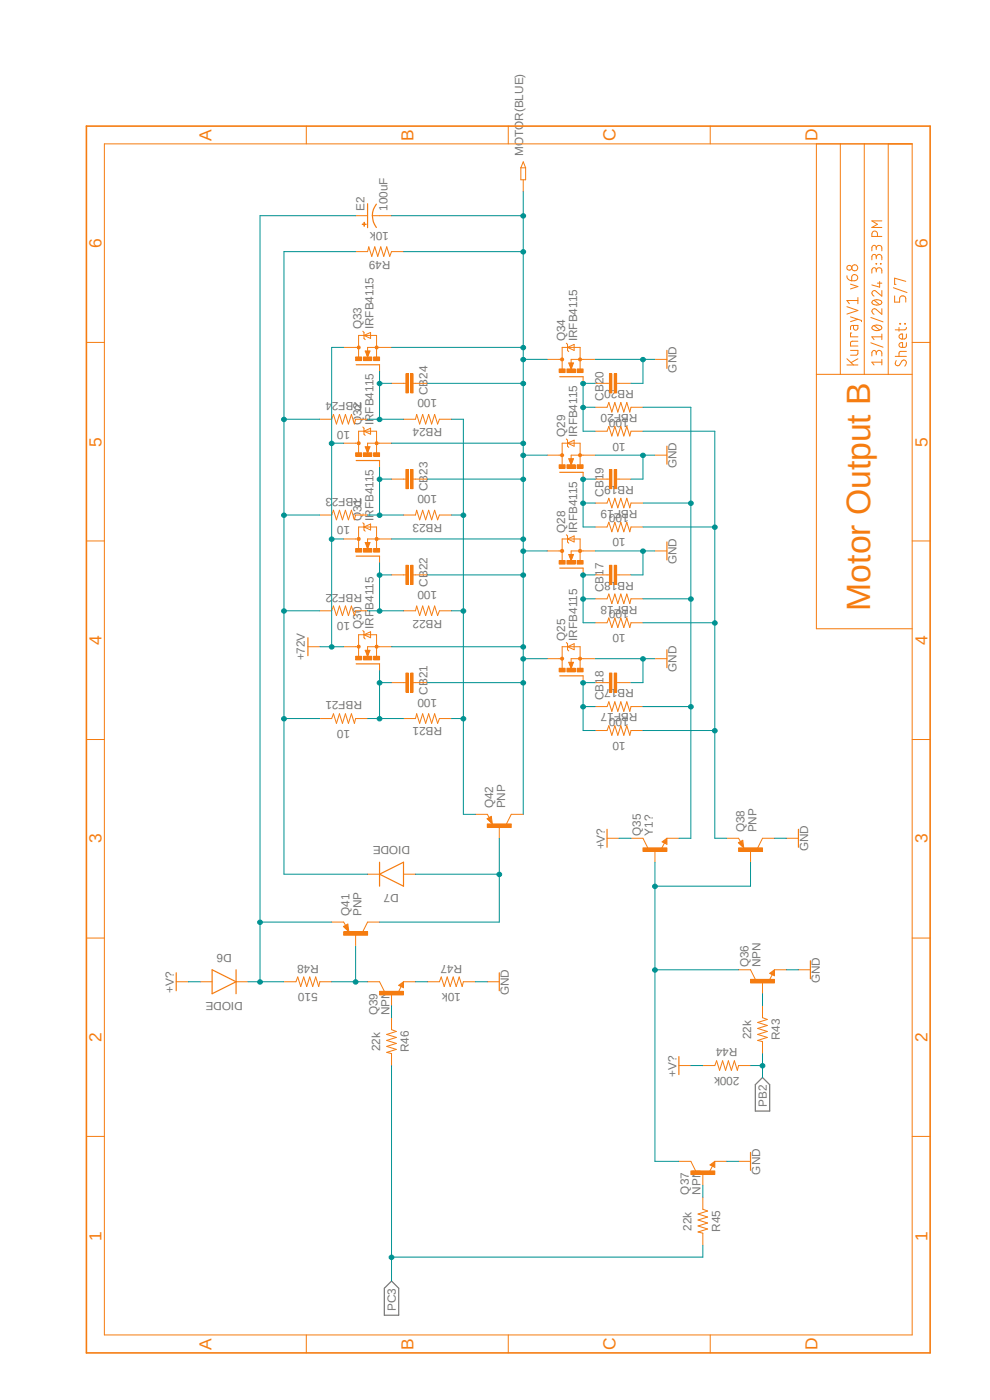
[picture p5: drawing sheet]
<svg xmlns="http://www.w3.org/2000/svg" width="210mm" height="297mm" viewBox="0 0 210 297" stroke-linecap="round" stroke-linejoin="round" font-family="sans-serif">
<path d="M18 14.7l179.9 272.9M197.9 14.7l-179.9 272.9" fill="none" stroke="#fff" stroke-width=".21"/>
<path d="M161.8 228.6l1.5 1.5v5.6h-3.1v-5.6zM81.5 273.3l1.6-1.5 1.5 1.5v5.7h-3.1z" fill="none" stroke="#757575" stroke-width=".25"/>
<path d="M118.7 143.4h5" fill="none" stroke="#f57c10" stroke-width=".25"/>
<path d="M118.6 139.7h.7M120.1 136.3l.3 .3v1.2l.2 .3M120.4 137.2l1.4-.6v1.2zM123.7 139.7h-2.5v.9M119.3 141.7v-4.5h3.8v4.6M120.6 140.5h1.1l-.5 1.3zM123.7 143.4v1.4" fill="none" stroke="#f57c10" stroke-width=".21"/>
<path d="M120.9 140.6l.3 .9 .2-.9h-.2v.3" fill="none" stroke="#f57c10" stroke-width=".34"/>
<path d="M122.8 139.5h.5l.1 .2-.1 .3-.2 .1-.3-.1z" fill-rule="evenodd" fill="#f57c10"/>
<path d="M122.8 139.5h.5l.1 .2-.1 .3-.2 .1-.3-.1z" fill="none" stroke="#f57c10" stroke-width=".21"/>
<path d="M119 139.5h.5l.1 .2-.1 .3-.2 .1-.3-.1z" fill-rule="evenodd" fill="#f57c10"/>
<path d="M119 139.5h.5l.1 .2-.1 .3-.2 .1-.3-.1z" fill="none" stroke="#f57c10" stroke-width=".21"/>
<path d="M122.4 141.8h1.3v.7h-1.3z" fill-rule="evenodd" fill="#f57c10"/>
<path d="M122.4 141.8h1.3v.7h-1.3z" fill="none" stroke="#f57c10" stroke-width=".21"/>
<path d="M118.6 141.8h1.3v.7h-1.3z" fill-rule="evenodd" fill="#f57c10"/>
<path d="M118.6 141.8h1.3v.7h-1.3z" fill="none" stroke="#f57c10" stroke-width=".21"/>
<path d="M120.3 141.8h1.7v.7h-1.7z" fill-rule="evenodd" fill="#f57c10"/>
<path d="M118.6 116.9h.7M119.3 118.9v-4.6h3.8v4.6M120.1 113.5l.3 .2v1.3l.2 .2M120.4 114.3l1.4-.6v1.3zM120.6 117.6h1.1l-.5 1.3zM123.7 116.9h-2.5v.9M116.1 139.7h2.5M123.7 139.7h2.5M123.7 120.5v1.5M138.9 139.7h2.6M120.3 141.8h1.7v.7h-1.7z" fill="none" stroke="#f57c10" stroke-width=".21"/>
<path d="M118.7 120.5h5M141.5 137.8v3.8" fill="none" stroke="#f57c10" stroke-width=".25"/>
<path d="M120.9 117.8l.3 .9 .2-.9h-.2v.2" fill="none" stroke="#f57c10" stroke-width=".34"/>
<path d="M122.8 116.6h.5l.1 .3-.1 .2h-.5z" fill-rule="evenodd" fill="#f57c10"/>
<path d="M122.8 116.6h.5l.1 .3-.1 .2h-.5z" fill="none" stroke="#f57c10" stroke-width=".21"/>
<path d="M119 116.6h.5l.1 .3-.1 .2h-.5z" fill-rule="evenodd" fill="#f57c10"/>
<path d="M119 116.6h.5l.1 .3-.1 .2h-.5z" fill="none" stroke="#f57c10" stroke-width=".21"/>
<path d="M122.4 118.9h1.3v.8h-1.3z" fill-rule="evenodd" fill="#f57c10"/>
<path d="M122.4 118.9h1.3v.8h-1.3z" fill="none" stroke="#f57c10" stroke-width=".21"/>
<path d="M118.6 118.9h1.3v.8h-1.3z" fill-rule="evenodd" fill="#f57c10"/>
<path d="M118.6 118.9h1.3v.8h-1.3z" fill="none" stroke="#f57c10" stroke-width=".21"/>
<path d="M120.3 118.9h1.7v.8h-1.7z" fill-rule="evenodd" fill="#f57c10"/>
<path d="M118.6 96.6h.7M119.3 98.6v-4.6h3.8v4.6M120.1 93.1l.3 .3v1.3l.2 .2M120.4 94l1.4-.6v1.3zM120.6 97.3h1.1l-.5 1.3zM123.7 96.6h-2.5v.9M116.1 116.9h2.5M120.3 118.9h1.7v.8h-1.7zM123.7 116.9h2.5M123.7 100.2v1.4" fill="none" stroke="#f57c10" stroke-width=".21"/>
<path d="M118.7 100.2h5" fill="none" stroke="#f57c10" stroke-width=".25"/>
<path d="M120.9 97.5l.3 .8 .2-.8h-.2v.2" fill="none" stroke="#f57c10" stroke-width=".34"/>
<path d="M122.8 96.4l.3-.2 .2 .2 .1 .2-.1 .2h-.5z" fill-rule="evenodd" fill="#f57c10"/>
<path d="M122.8 96.4l.3-.2 .2 .2 .1 .2-.1 .2h-.5z" fill="none" stroke="#f57c10" stroke-width=".21"/>
<path d="M119 96.4l.3-.2 .2 .2 .1 .2-.1 .2h-.5z" fill-rule="evenodd" fill="#f57c10"/>
<path d="M119 96.4l.3-.2 .2 .2 .1 .2-.1 .2h-.5z" fill="none" stroke="#f57c10" stroke-width=".21"/>
<path d="M122.4 98.6h1.3v.8h-1.3z" fill-rule="evenodd" fill="#f57c10"/>
<path d="M122.4 98.6h1.3v.8h-1.3z" fill="none" stroke="#f57c10" stroke-width=".21"/>
<path d="M118.6 98.6h1.3v.8h-1.3z" fill-rule="evenodd" fill="#f57c10"/>
<path d="M118.6 98.6h1.3v.8h-1.3z" fill="none" stroke="#f57c10" stroke-width=".21"/>
<path d="M120.3 98.6h1.7v.8h-1.7z" fill-rule="evenodd" fill="#f57c10"/>
<path d="M116.1 96.6h2.5M120.3 98.6h1.7v.8h-1.7zM123.7 96.6h2.5M75.4 137.2h.7M76.1 139.2v-4.5h3.8v4.5M77 133.8l.2 .2v1.3l.3 .3M77.2 134.7l1.4-.7v1.3zM77.5 138h1l-.5 1.2zM80.5 137.2h-2.5v.9M80.5 140.8v1.5" fill="none" stroke="#f57c10" stroke-width=".21"/>
<path d="M75.6 140.8h4.9" fill="none" stroke="#f57c10" stroke-width=".25"/>
<path d="M77.7 138.1l.3 .9 .2-.9h-.2v.2" fill="none" stroke="#f57c10" stroke-width=".34"/>
<path d="M79.7 136.9h.4v.5l-.2 .1-.2-.1z" fill-rule="evenodd" fill="#f57c10"/>
<path d="M79.7 136.9h.4v.5l-.2 .1-.2-.1z" fill="none" stroke="#f57c10" stroke-width=".21"/>
<path d="M75.9 136.9h.4v.5l-.2 .1-.2-.1z" fill-rule="evenodd" fill="#f57c10"/>
<path d="M75.9 136.9h.4v.5l-.2 .1-.2-.1z" fill="none" stroke="#f57c10" stroke-width=".21"/>
<path d="M79.2 139.2h1.3v.8h-1.3z" fill-rule="evenodd" fill="#f57c10"/>
<path d="M79.2 139.2h1.3v.8h-1.3z" fill="none" stroke="#f57c10" stroke-width=".21"/>
<path d="M75.4 139.2h1.3v.8h-1.3z" fill-rule="evenodd" fill="#f57c10"/>
<path d="M75.4 139.2h1.3v.8h-1.3z" fill="none" stroke="#f57c10" stroke-width=".21"/>
<path d="M77.1 139.2h1.8v.8h-1.8z" fill-rule="evenodd" fill="#f57c10"/>
<path d="M75.4 114.3h.7M76.1 116.3v-4.5h3.8v4.6M77 110.9l.2 .3v1.2l.3 .3M77.2 111.8l1.4-.6v1.2zM77.5 115.1h1l-.5 1.3zM80.5 118v1.4M80.5 114.3h-2.5v.9M72.9 137.2h2.5M77.1 139.2h1.8v.8h-1.8zM80.5 137.2h2.6" fill="none" stroke="#f57c10" stroke-width=".21"/>
<path d="M75.6 118h4.9" fill="none" stroke="#f57c10" stroke-width=".25"/>
<path d="M77.7 115.2l.3 .9 .2-.9h-.2v.3" fill="none" stroke="#f57c10" stroke-width=".34"/>
<circle cx="79.9" cy="114.3" r=".34" fill="#f57c10"/>
<circle cx="79.9" cy="114.3" r=".34" fill="none" stroke="#f57c10" stroke-width=".21"/>
<circle cx="76.1" cy="114.3" r=".34" fill="#f57c10"/>
<circle cx="76.1" cy="114.3" r=".34" fill="none" stroke="#f57c10" stroke-width=".21"/>
<path d="M79.2 116.4h1.3v.7h-1.3z" fill-rule="evenodd" fill="#f57c10"/>
<path d="M79.2 116.4h1.3v.7h-1.3z" fill="none" stroke="#f57c10" stroke-width=".21"/>
<path d="M75.4 116.4h1.3v.7h-1.3z" fill-rule="evenodd" fill="#f57c10"/>
<path d="M75.4 116.4h1.3v.7h-1.3z" fill="none" stroke="#f57c10" stroke-width=".21"/>
<path d="M77.1 116.4h1.8v.7h-1.8z" fill-rule="evenodd" fill="#f57c10"/>
<path d="M75.4 94h.7M76.1 96.1v-4.6h3.8v4.6M77 90.6l.2 .2v1.3l.3 .3M77.2 91.5l1.4-.7v1.3zM77.5 94.8h1l-.5 1.3zM80.5 97.7v1.4M80.5 94h-2.5v.9M72.9 114.3h2.5M77.1 116.4h1.8v.7h-1.8zM80.5 114.3h2.6" fill="none" stroke="#f57c10" stroke-width=".21"/>
<path d="M75.6 97.7h4.9" fill="none" stroke="#f57c10" stroke-width=".25"/>
<path d="M77.7 94.9l.3 .9 .2-.9h-.2v.3" fill="none" stroke="#f57c10" stroke-width=".34"/>
<path d="M79.7 93.8l.2-.1 .2 .1v.5h-.4z" fill-rule="evenodd" fill="#f57c10"/>
<path d="M79.7 93.8l.2-.1 .2 .1v.5h-.4z" fill="none" stroke="#f57c10" stroke-width=".21"/>
<path d="M75.9 93.8l.2-.1 .2 .1v.5h-.4z" fill-rule="evenodd" fill="#f57c10"/>
<path d="M75.9 93.8l.2-.1 .2 .1v.5h-.4z" fill="none" stroke="#f57c10" stroke-width=".21"/>
<path d="M79.2 96.1h1.3v.7h-1.3z" fill-rule="evenodd" fill="#f57c10"/>
<path d="M79.2 96.1h1.3v.7h-1.3z" fill="none" stroke="#f57c10" stroke-width=".21"/>
<path d="M75.4 96.1h1.3v.7h-1.3z" fill-rule="evenodd" fill="#f57c10"/>
<path d="M75.4 96.1h1.3v.7h-1.3z" fill="none" stroke="#f57c10" stroke-width=".21"/>
<path d="M77.1 96.1h1.8v.7h-1.8z" fill-rule="evenodd" fill="#f57c10"/>
<path d="M75.4 73.7h.7M76.1 75.7v-4.5h3.8v4.5M77 70.3l.2 .2v1.3l.3 .3M77.2 71.2l1.4-.7v1.3zM77.5 74.5h1l-.5 1.2zM80.5 77.4v1.4M80.5 73.7h-2.5v.9M72.9 94h2.5M77.1 96.1h1.8v.7h-1.8zM80.5 94h2.6M65.3 137.2h2.6" fill="none" stroke="#f57c10" stroke-width=".21"/>
<path d="M75.6 77.4h4.9M65.3 135.3v3.8" fill="none" stroke="#f57c10" stroke-width=".25"/>
<path d="M77.7 74.6l.3 .9 .2-.9h-.2v.2" fill="none" stroke="#f57c10" stroke-width=".34"/>
<path d="M79.7 73.5l.2-.1 .2 .1v.5h-.4z" fill-rule="evenodd" fill="#f57c10"/>
<path d="M79.7 73.5l.2-.1 .2 .1v.5h-.4z" fill="none" stroke="#f57c10" stroke-width=".21"/>
<path d="M75.9 73.5l.2-.1 .2 .1v.5h-.4z" fill-rule="evenodd" fill="#f57c10"/>
<path d="M75.9 73.5l.2-.1 .2 .1v.5h-.4z" fill="none" stroke="#f57c10" stroke-width=".21"/>
<path d="M79.2 75.7h1.3v.8h-1.3z" fill-rule="evenodd" fill="#f57c10"/>
<path d="M79.2 75.7h1.3v.8h-1.3z" fill="none" stroke="#f57c10" stroke-width=".21"/>
<path d="M75.4 75.7h1.3v.8h-1.3z" fill-rule="evenodd" fill="#f57c10"/>
<path d="M75.4 75.7h1.3v.8h-1.3z" fill="none" stroke="#f57c10" stroke-width=".21"/>
<path d="M77.1 75.7h1.8v.8h-1.8z" fill-rule="evenodd" fill="#f57c10"/>
<path d="M72.9 73.7h2.5M77.1 75.7h1.8v.8h-1.8zM80.5 73.7h2.6M118.6 76.2h.7M119.3 78.3v-4.6h3.8v4.6M120.1 72.8l.3 .3v1.2l.2 .3M120.4 73.7l1.4-.6v1.2zM120.6 77h1.1l-.5 1.3zM123.7 79.9v1.4M123.7 76.2h-2.5v.9" fill="none" stroke="#f57c10" stroke-width=".21"/>
<path d="M118.7 79.9h5" fill="none" stroke="#f57c10" stroke-width=".25"/>
<path d="M120.9 77.1l.3 .9 .2-.9h-.2v.3" fill="none" stroke="#f57c10" stroke-width=".34"/>
<path d="M122.8 76l.3-.1 .2 .1 .1 .2-.1 .3h-.5z" fill-rule="evenodd" fill="#f57c10"/>
<path d="M122.8 76l.3-.1 .2 .1 .1 .2-.1 .3h-.5z" fill="none" stroke="#f57c10" stroke-width=".21"/>
<path d="M119 76l.3-.1 .2 .1 .1 .2-.1 .3h-.5z" fill-rule="evenodd" fill="#f57c10"/>
<path d="M119 76l.3-.1 .2 .1 .1 .2-.1 .3h-.5z" fill="none" stroke="#f57c10" stroke-width=".21"/>
<path d="M122.4 78.3h1.3v.7h-1.3z" fill-rule="evenodd" fill="#f57c10"/>
<path d="M122.4 78.3h1.3v.7h-1.3z" fill="none" stroke="#f57c10" stroke-width=".21"/>
<path d="M118.6 78.3h1.3v.7h-1.3z" fill-rule="evenodd" fill="#f57c10"/>
<path d="M118.6 78.3h1.3v.7h-1.3z" fill="none" stroke="#f57c10" stroke-width=".21"/>
<path d="M120.3 78.3h1.7v.7h-1.7z" fill-rule="evenodd" fill="#f57c10"/>
<path d="M110.5 35.6v2.5h1v-2.5M110.5 35.6h1M110.5 35.6l.5-1.3 .5 1.3M111 38.1v2.6M116.1 76.2h2.5M120.3 78.3h1.7v.7h-1.7zM123.7 76.2h2.5M136.4 177.8l1 2.1M140.5 178.6l1-.8v1.3zM141 178.8l-.7 1.2" fill="none" stroke="#f57c10" stroke-width=".21"/>
<path d="M141 178.6l.2-.1v.4l-.5-.3 .7-.5v.8" fill="none" stroke="#f57c10" stroke-width=".25"/>
<path d="M136.4 179.9h5.1v.7h-5.1z" fill-rule="evenodd" fill="#f57c10"/>
<path d="M126.2 86.4h2.6l.4-1 .6 2 .6-2 .7 2 .6-2 .6 2 .7-2 .6 2 .3-1h2.5M126.2 106.7h2.6l.4-1 .6 2 .6-2 .7 2 .6-2 .6 2 .7-2 .6 2 .3-1h2.5M126.2 127h2.6l.4-1 .6 2.1 .6-2.1 .7 2.1 .6-2.1 .6 2.1 .7-2.1 .6 2.1 .3-1.1h2.5M126.2 149.9h2.6l.4-1 .6 2 .6-2 .7 2 .6-2 .6 2 .7-2 .6 2 .3-1h2.5M128.8 177.8h2.5M133.9 177.8h2.5M136.4 179.9h5.1v.7h-5.1zM141.5 177.8h2.5M138.9 180.4v2.5" fill="none" stroke="#f57c10" stroke-width=".21"/>
<path d="M128.8 175.9v3.8" fill="none" stroke="#f57c10" stroke-width=".25"/>
<path d="M129.3 119.9h.5v4.1h-.5z" fill-rule="evenodd" fill="#f57c10"/>
<path d="M129.3 119.9h.5v4.1h-.5z" fill="none" stroke="#f57c10" stroke-width=".21"/>
<path d="M130.3 119.9h.5v4.1h-.5z" fill-rule="evenodd" fill="#f57c10"/>
<path d="M130.3 119.9h.5v4.1h-.5zM126.2 122h3.1M130.8 122h3.1" fill="none" stroke="#f57c10" stroke-width=".21"/>
<path d="M129.3 142.8h.5v4.1h-.5z" fill-rule="evenodd" fill="#f57c10"/>
<path d="M129.3 142.8h.5v4.1h-.5z" fill="none" stroke="#f57c10" stroke-width=".21"/>
<path d="M130.3 142.8h.5v4.1h-.5z" fill-rule="evenodd" fill="#f57c10"/>
<path d="M126.2 144.8h3.1M130.3 142.8h.5v4.1h-.5zM130.8 144.8h3.1" fill="none" stroke="#f57c10" stroke-width=".21"/>
<path d="M129.3 99.6h.5v4.1h-.5z" fill-rule="evenodd" fill="#f57c10"/>
<path d="M129.3 99.6h.5v4.1h-.5z" fill="none" stroke="#f57c10" stroke-width=".21"/>
<path d="M130.3 99.6h.5v4.1h-.5z" fill-rule="evenodd" fill="#f57c10"/>
<path d="M130.3 99.6h.5v4.1h-.5zM126.2 101.6h3.1M130.8 101.6h3.1" fill="none" stroke="#f57c10" stroke-width=".21"/>
<path d="M129.3 79.3h.5v4.1h-.5z" fill-rule="evenodd" fill="#f57c10"/>
<path d="M129.3 79.3h.5v4.1h-.5z" fill="none" stroke="#f57c10" stroke-width=".21"/>
<path d="M130.3 79.3h.5v4.1h-.5z" fill-rule="evenodd" fill="#f57c10"/>
<path d="M130.3 79.3h.5v4.1h-.5zM138.9 76.2h2.6M126.2 81.3h3.1M130.8 81.3h3.1M138.9 96.6h2.6M138.9 116.9h2.6M159.2 205.7l1 2.1M163.3 206.5l1-.8v1.3zM163.8 206.8l-.6 1.2" fill="none" stroke="#f57c10" stroke-width=".21"/>
<path d="M141.5 74.3v3.8M141.5 94.7v3.8M141.5 115v3.8M163.8 206.5l.2-.1v.4l-.5-.3 .7-.5v.8" fill="none" stroke="#f57c10" stroke-width=".25"/>
<path d="M159.2 207.8h5.1v.7h-5.1z" fill-rule="evenodd" fill="#f57c10"/>
<path d="M156.7 205.7h2.5M159.2 207.8h5.1v.7h-5.1zM161.8 208.3v2.5M161.8 213.4v2.5l1 .4-2.1 .6 2.1 .7-2.1 .6 2.1 .6-2.1 .7 2.1 .6-2.1 .6 1.1 .3v2.5M164.3 205.7h2.5M169.4 205.7h2.5M144 226.1h2.6M149.1 226.1h2.5l.4-1.1 .7 2.1 .6-2.1 .6 2.1 .6-2.1 .7 2.1 .6-2.1 .6 2.1 .3-1h2.5M146.6 246.4l1 2M150.6 247.1l1-.7v1.2zM151.1 247.4l-.6 1.2" fill="none" stroke="#f57c10" stroke-width=".21"/>
<path d="M171.9 203.8v3.8M144 224.2v3.8M151.1 247.1l.3-.1v.4l-.5-.3 .6-.5v.8" fill="none" stroke="#f57c10" stroke-width=".25"/>
<path d="M146.6 248.4h5v.8h-5z" fill-rule="evenodd" fill="#f57c10"/>
<path d="M156.6 178.8l1-.5 .2 1.5zM156.7 177.8l.4 .8M161.8 177.8l-1.1 2.1M144 246.4h2.6M146.6 248.4h5v.8h-5zM149.1 248.9v2.6M151.6 246.4h2.6M156.7 246.4h2.5" fill="none" stroke="#f57c10" stroke-width=".21"/>
<path d="M157.4 178.5l-.6 .4 .8 .7-.2-1-.3 .3 .2 .3v-.3M159.2 244.5v3.8" fill="none" stroke="#f57c10" stroke-width=".25"/>
<path d="M156.7 179.9h5.1v.7h-5.1z" fill-rule="evenodd" fill="#f57c10"/>
<g fill="none" stroke="#f57c10" stroke-width=".21">
<path d="M126.2 91.5h2.6l.4-1 .6 2 .6-2 .7 2 .6-2 .6 2 .7-2 .6 2 .3-1h2.5M126.2 111.8h2.6l.4-1 .6 2 .6-2 .7 2 .6-2 .6 2 .7-2 .6 2 .3-1h2.5M126.2 132.1h2.6l.4-1 .6 2 .6-2 .7 2 .6-2 .6 2 .7-2 .6 2 .3-1h2.5M126.2 155h2.6l.4-1 .6 2 .6-2 .7 2 .6-2 .6 2 .7-2 .6 2 .3-1h2.5M154.2 177.8h2.5M156.7 179.9h5.1v.7h-5.1zM161.8 177.8h2.5M166.8 177.8h2.6M159.2 180.4v2.5M80.5 208.3l1 2M84.6 209l1-.7v1.2zM85.1 209.3l-.6 1.2"/>
<path d="M149.1 254v2.5l1 .4-2 .7 2 .6-2 .6 2 .7-2 .6 2 .6-2 .7 1 .2v2.6"/>
</g>
<path d="M169.4 175.9v3.8M85.1 209l.2-.1v.4l-.5-.3 .7-.5v.8" fill="none" stroke="#f57c10" stroke-width=".25"/>
<path d="M80.5 210.3h5.1v.8h-5.1z" fill-rule="evenodd" fill="#f57c10"/>
<g fill="none" stroke="#f57c10" stroke-width=".21">
<path d="M79 45.8h1.5M67.9 88.9h2.5l.3-1 .7 2.1 .6-2.1 .6 2.1 .7-2.1 .6 2.1 .6-2.1 .7 2.1 .2-1.1h2.6M85.6 88.9h2.5l.3-1 .6 2.1 .7-2.1 .6 2.1 .6-2.1 .7 2.1 .6-2.1 .6 2.1 .4-1.1h2.6M67.9 109.3h2.5l.3-1.1 .7 2.1 .6-2.1 .6 2.1 .7-2.1 .6 2.1 .6-2.1 .7 2.1 .2-1h2.6M85.6 109.3h2.5l.3-1.1 .6 2.1 .7-2.1 .6 2.1 .6-2.1 .7 2.1 .6-2.1 .6 2.1 .4-1h2.6M67.9 129.6h2.5l.3-1 .7 2 .6-2 .6 2 .7-2 .6 2 .6-2 .7 2 .2-1h2.6M85.6 129.6h2.5l.3-1 .6 2 .7-2 .6 2 .6-2 .7 2 .6-2 .6 2 .4-1h2.6M67.9 152.4h2.5l.3-1 .7 2.1 .6-2.1 .6 2.1 .7-2.1 .6 2.1 .6-2.1 .7 2.1 .2-1.1h2.6M85.6 152.4h2.5l.3-1 .6 2.1 .7-2.1 .6 2.1 .6-2.1 .7 2.1 .6-2.1 .6 2.1 .4-1.1h2.6M37.4 208.3h2.5M42.5 208.3h2.5M50.1 208.3h2.5"/>
<path d="M60.2 208.3h2.6l.4-1 .6 2 .6-2 .7 2 .6-2 .6 2 .7-2 .6 2 .3-1h2.5M78 208.3h2.5M80.5 210.3h5.1v.8h-5.1zM83.1 210.8v2.6M83.1 215.9v2.5l1 .4-2.1 .7 2.1 .6-2.1 .6 2.1 .7-2.1 .6 2.1 .6-2.1 .7 1.1 .2v2.6M85.6 208.3h2.5M90.7 208.3h2.5l.4-1 .6 2 .7-2 .6 2 .6-2 .7 2 .6-2 .6 2 .3-1h2.5M103.4 208.3h2.5"/>
</g>
<path d="M78 43.2v5.1M79.8 43.3a4 4 0 0 0 0 5M37.4 206.4v3.8M45 205.7l5.1 2.6-5.1 2.5zM50.1 205.7v5.1M105.9 206.4v3.8" fill="none" stroke="#f57c10" stroke-width=".25"/>
<path d="M77.2 47.2l.1 .8z" fill-rule="evenodd" fill="#f57c10"/>
<path d="M77.2 47.2l.1 .8z" fill="none" stroke="#f57c10" stroke-width=".21"/>
<path d="M76.8 47.5l.9 .1z" fill-rule="evenodd" fill="#f57c10"/>
<path d="M75.4 45.8h2.6M76.8 47.5l.9 .1zM80.5 45.8h2.6" fill="none" stroke="#f57c10" stroke-width=".21"/>
<path d="M87.1 142.8h.5v4.1h-.5z" fill-rule="evenodd" fill="#f57c10"/>
<path d="M87.1 142.8h.5v4.1h-.5z" fill="none" stroke="#f57c10" stroke-width=".21"/>
<path d="M86.1 142.8h.5v4.1h-.5z" fill-rule="evenodd" fill="#f57c10"/>
<path d="M83.1 144.8h3M86.1 142.8h.5v4.1h-.5zM87.6 144.8h3.1" fill="none" stroke="#f57c10" stroke-width=".21"/>
<path d="M87.1 119.9h.5v4.1h-.5z" fill-rule="evenodd" fill="#f57c10"/>
<path d="M87.1 119.9h.5v4.1h-.5z" fill="none" stroke="#f57c10" stroke-width=".21"/>
<path d="M86.1 119.9h.5v4.1h-.5z" fill-rule="evenodd" fill="#f57c10"/>
<path d="M86.1 119.9h.5v4.1h-.5zM83.1 122h3M87.6 122h3.1" fill="none" stroke="#f57c10" stroke-width=".21"/>
<path d="M87.1 99.6h.5v4.1h-.5z" fill-rule="evenodd" fill="#f57c10"/>
<path d="M87.1 99.6h.5v4.1h-.5z" fill="none" stroke="#f57c10" stroke-width=".21"/>
<path d="M86.1 99.6h.5v4.1h-.5z" fill-rule="evenodd" fill="#f57c10"/>
<path d="M86.1 99.6h.5v4.1h-.5zM83.1 101.6h3M87.6 101.6h3.1" fill="none" stroke="#f57c10" stroke-width=".21"/>
<path d="M87.1 79.3h.5v4.1h-.5z" fill-rule="evenodd" fill="#f57c10"/>
<path d="M87.1 79.3h.5v4.1h-.5z" fill="none" stroke="#f57c10" stroke-width=".21"/>
<path d="M86.1 79.3h.5v4.1h-.5z" fill-rule="evenodd" fill="#f57c10"/>
<path d="M86.1 79.3h.5v4.1h-.5zM83.1 81.3h3M87.6 81.3h3.1M72.9 196.6l.9-.6 .2 1.6zM72.9 195.6l.4 .7M78 185.5h2.5M78 195.6l-1 2.1M85.6 185.5h2.5" fill="none" stroke="#f57c10" stroke-width=".21"/>
<path d="M73.7 196.3l-.7 .3 .8 .8-.1-1-.4 .2 .2 .4v-.4M80.5 185.5l5.1-2.6v5.1zM80.5 182.9v5.1" fill="none" stroke="#f57c10" stroke-width=".25"/>
<path d="M72.9 197.7h5.1v.7h-5.1z" fill-rule="evenodd" fill="#f57c10"/>
<path d="M103.3 173.7l.9-.5 .2 1.6zM103.4 172.8l.4 .7M108.5 172.8l-1.1 2M70.4 195.6h2.5M72.9 197.7h5.1v.7h-5.1zM75.4 198.2v2.5M78 195.6h2.5" fill="none" stroke="#f57c10" stroke-width=".21"/>
<path d="M104.1 173.4l-.6 .4 .8 .7-.2-1-.3 .3 .2 .4v-.4" fill="none" stroke="#f57c10" stroke-width=".25"/>
<path d="M103.4 174.8h5.1v.8h-5.1z" fill-rule="evenodd" fill="#f57c10"/>
<g fill="none" stroke="#f57c10" stroke-width=".21">
<path d="M22.1 30.5h171.4v252.7h-171.4zM65 26.8v3.7M107.8 26.8v3.7M150.7 26.8v3.7M173.2 30.5v102.9h20.3M178.3 30.5v48.9M183.3 30.5v48.9M188.4 30.5v48.9M75.4 53.4h2.6l.2-1 .7 2 .6-2 .6 2 .7-2 .6 2 .6-2 .7 2 .4-1h2.5M179.7 58.5a1.01 1.01 0 0 0 1 1.1M180.8 58.4a.66 .66 0 0 1 1.1 .3 .66 .66 0 0 1-.6 .9h-.6v-.8zM185.8 55.9l.2 .1z"/>
<path d="M185.9 57.4a.59 .59 0 0 1 .6-.6 .59 .59 0 0 1 .6 .6v.6M185.9 54.6a.59 .59 0 0 1 .6-.6 .59 .59 0 0 1 .6 .6v.5M185.9 52.6a.59 .59 0 0 1 .6-.5 .59 .59 0 0 1 .6 .5v.6M185.9 57.7v-.5a.47 .47 0 0 0-.5-.4 .47 .47 0 0 0-.4 .4v.8M185.9 54.9v-.5a.47 .47 0 0 0-.5-.4 .47 .47 0 0 0-.4 .4v.7M185.9 53v-.5a.47 .47 0 0 0-.5-.5 .47 .47 0 0 0-.4 .5v.7M186.1 50.2v-.6a.59 .59 0 0 0-.6-.6 .59 .59 0 0 0-.5 .6v.6h2.1M186.6 59.7v1.2l-1.6-.4M186.8 55.9l.1 .1zM187.1 46.9h-2.1l1.1 .7-1.1 .7h2.1M192.2 59.7l-2.4-.7v1.3h.3M18.3 72.6h3.8"/>
<path d="M173.2 79.4h20.3M179.7 77.4h2.3M179.7 76.1l1.4 1.3M179.7 65.1l2.3 .8-2.3 .7M180.4 74.3h1.6v.7l-.2 .3-1.4 .1M180.4 67.2l2.4 .8v.2M180.4 60.3l1.6 .5-1.6 .5M180.7 70.7h-.3v.8h1.6M181.1 69v.6a.47 .47 0 0 0 .4 .5 .47 .47 0 0 0 .5-.5v-.6h-1.2l-.3 .2-.1 .7M182 72.4h-1.2l-.3 .2-.1 .2v.6h1.6M182 76.1l-1.4 .8M182 63.1v1.3"/>
<path d="M182 67.7l-1.6 .5M182 63.8h-2.3l.5 .6M184.7 72.7l2.6 1M184.7 67.4l2.6 .9M185.1 69.2l.2-.1a1.48 1.48 0 0 1 1.7 .3l.1 .2a1.24 1.24 0 0 1-2.1 0zM185.1 63.8h.2a1.48 1.48 0 0 1 1.7 .2l.1 .2a1.29 1.29 0 0 1-2.1 0zM185.4 69.1l1.2 .9M185.4 63.7l1.2 .9M185.9 74.9a.59 .59 0 0 1 .6-.6 .59 .59 0 0 1 .6 .6v.6M185.9 75.3v-.5a.47 .47 0 0 0-.5-.5 .47 .47 0 0 0-.4 .5v.7M186.1 60.1h1M187.1 65.5v1.2l-1.2-1a.58 .58 0 0 0-.9 .2 .58 .58 0 0 0 .4 .8"/>
<path d="M187.1 61.6v1.2l-1.2-1a.55 .55 0 0 0-.8 .1 .55 .55 0 0 0 .1 .8l.2 .1M187.1 71.5h-2.1l.4 .6M187.1 76.8h-2.1l.4 .6M187.1 70.9v1.2M187.1 76.2v1.2M189.5 61l2.9 1.1M189.8 62.8v1.3h1v-.8a.66 .66 0 0 1 .7-.5 .66 .66 0 0 1 .7 .5v.8M189.9 75.6h2.4M190.1 76.5a.61 .61 0 0 0-.2 .8 .61 .61 0 0 0 .8 .3 1.75 1.75 0 0 1 1-1.2h.2a.74 .74 0 0 1 0 1.3M190.7 69.5v.8M190.9 68.6l.2 .1zM191.9 68.6l.2 .1z"/>
<path d="M192.3 74.5l-1.4 .1-.2 .3v.7M192.3 72.7v.6l-.2 .4h-.9a.54 .54 0 0 1-.5-.7 .54 .54 0 0 1 .8-.3v1M192.3 70.9v.6l-.2 .3a1.08 1.08 0 0 1-1.3-.1 .56 .56 0 0 1 .1-.6 .56 .56 0 0 1 .6-.2v1M192.3 69.5l-.2 .4-2.2 .1M193.5 72.6h3.8M18.3 114.8h3.8M193.5 114.8h3.8M18.3 156.9h3.8M193.5 156.9h3.8M100.8 172.8h2.6M103.4 174.8h5.1v.8h-5.1zM105.9 175.3v2.5"/>
<path d="M108.5 172.8h2.5M18.3 199h3.8M193.5 199h3.8M18.3 241.1h3.8M193.5 241.1h3.8M65 283.2v3.8M107.8 283.2v3.8M150.7 283.2v3.8"/>
<circle cx="180.2" cy="56.8" r=".51"/>
<circle cx="181.3" cy="56.8" r=".64"/>
</g>
<path d="M18.3 26.8h179v260.2h-179z" fill="none" stroke="#f57c10" stroke-width=".34"/>
<path d="M159.2 226.1h2.6M161.8 223.5v5.1" fill="none" stroke="#009292" stroke-width=".21"/>
<circle cx="161.8" cy="226.1" r=".49" fill="#009292"/>
<g fill="none" stroke="#009292" stroke-width=".21">
<path d="M83.1 226.1v45.7M149.1 264.2v2.5h-66"/>
<circle cx="161.8" cy="226.1" r=".49"/>
</g>
<circle cx="83.1" cy="266.7" r=".49" fill="#009292"/>
<g fill="none" stroke="#009292" stroke-width=".21">
<path d="M126.2 144.8h-2.5v5.1"/>
<circle cx="83.1" cy="266.7" r=".49"/>
</g>
<circle cx="123.7" cy="144.9" r=".49" fill="#009292"/>
<g fill="none" stroke="#009292" stroke-width=".21">
<path d="M126.2 149.9h-2.5v5.1h2.5"/>
<circle cx="123.7" cy="144.9" r=".49"/>
</g>
<circle cx="123.7" cy="149.9" r=".49" fill="#009292"/>
<g fill="none" stroke="#009292" stroke-width=".21">
<path d="M126.2 122h-2.5v5h2.5"/>
<circle cx="123.7" cy="149.9" r=".49"/>
</g>
<circle cx="123.7" cy="122" r=".49" fill="#009292"/>
<g fill="none" stroke="#009292" stroke-width=".21">
<path d="M123.7 127v5.1h2.5"/>
<circle cx="123.7" cy="122" r=".49"/>
</g>
<circle cx="123.7" cy="127.1" r=".49" fill="#009292"/>
<g fill="none" stroke="#009292" stroke-width=".21">
<path d="M126.2 101.6h-2.5v5.1h2.5"/>
<circle cx="123.7" cy="127.1" r=".49"/>
</g>
<circle cx="123.7" cy="101.7" r=".49" fill="#009292"/>
<g fill="none" stroke="#009292" stroke-width=".21">
<path d="M123.7 106.7v5.1h2.5"/>
<circle cx="123.7" cy="101.7" r=".49"/>
</g>
<circle cx="123.7" cy="106.8" r=".49" fill="#009292"/>
<g fill="none" stroke="#009292" stroke-width=".21">
<path d="M126.2 81.3h-2.5v5.1h2.5"/>
<circle cx="123.7" cy="106.8" r=".49"/>
</g>
<circle cx="123.7" cy="81.4" r=".49" fill="#009292"/>
<g fill="none" stroke="#009292" stroke-width=".21">
<path d="M123.7 86.4v5.1h2.5"/>
<circle cx="123.7" cy="81.4" r=".49"/>
</g>
<circle cx="123.7" cy="86.4" r=".49" fill="#009292"/>
<g fill="none" stroke="#009292" stroke-width=".21">
<path d="M136.4 86.4h10.2v91.4h-2.6M136.4 106.7h10.2M136.4 127h10.2M136.4 149.9h10.2"/>
<circle cx="123.7" cy="86.4" r=".49"/>
</g>
<circle cx="146.6" cy="106.8" r=".49" fill="#009292"/>
<circle cx="146.6" cy="106.8" r=".49" fill="none" stroke="#009292" stroke-width=".21"/>
<circle cx="146.6" cy="127.1" r=".49" fill="#009292"/>
<circle cx="146.6" cy="127.1" r=".49" fill="none" stroke="#009292" stroke-width=".21"/>
<circle cx="146.6" cy="149.9" r=".49" fill="#009292"/>
<g fill="none" stroke="#009292" stroke-width=".21">
<path d="M136.4 91.5h15.2v86.3h2.6M136.4 111.8h15.2M136.4 132.1h15.2M136.4 155h15.2M161.8 210.8v2.6M149.1 251.5v2.5"/>
<circle cx="146.6" cy="149.9" r=".49"/>
</g>
<circle cx="151.7" cy="155" r=".49" fill="#009292"/>
<circle cx="151.7" cy="155" r=".49" fill="none" stroke="#009292" stroke-width=".21"/>
<circle cx="151.7" cy="132.2" r=".49" fill="#009292"/>
<circle cx="151.7" cy="132.2" r=".49" fill="none" stroke="#009292" stroke-width=".21"/>
<circle cx="151.7" cy="111.8" r=".49" fill="#009292"/>
<g fill="none" stroke="#009292" stroke-width=".21">
<path d="M75.4 45.8h-20.2v162.5M55.2 195.6h15.2M52.6 208.3h7.6M83.1 213.4v2.5M88.1 208.3h2.6"/>
<circle cx="151.7" cy="111.8" r=".49"/>
</g>
<circle cx="55.2" cy="195.7" r=".49" fill="#009292"/>
<circle cx="55.2" cy="195.7" r=".49" fill="none" stroke="#009292" stroke-width=".21"/>
<circle cx="55.2" cy="208.3" r=".49" fill="#009292"/>
<g fill="none" stroke="#009292" stroke-width=".21">
<path d="M70.4 208.3h7.6M75.4 200.7v7.6"/>
<circle cx="55.2" cy="208.3" r=".49"/>
</g>
<circle cx="75.5" cy="208.3" r=".49" fill="#009292"/>
<g fill="none" stroke="#009292" stroke-width=".21">
<path d="M80.5 119.4v10.2M78 129.6h7.6M80.5 122h2.6"/>
<circle cx="75.5" cy="208.3" r=".49"/>
</g>
<circle cx="80.5" cy="129.6" r=".49" fill="#009292"/>
<circle cx="80.5" cy="129.6" r=".49" fill="none" stroke="#009292" stroke-width=".21"/>
<circle cx="80.5" cy="122" r=".49" fill="#009292"/>
<g fill="none" stroke="#009292" stroke-width=".21">
<path d="M80.5 99.1v10.2M78 109.3h7.6M80.5 101.6h2.6"/>
<circle cx="80.5" cy="122" r=".49"/>
</g>
<circle cx="80.5" cy="101.7" r=".49" fill="#009292"/>
<circle cx="80.5" cy="101.7" r=".49" fill="none" stroke="#009292" stroke-width=".21"/>
<circle cx="80.5" cy="109.3" r=".49" fill="#009292"/>
<g fill="none" stroke="#009292" stroke-width=".21">
<path d="M80.5 78.8v10.1M78 88.9h7.6M80.5 81.3h2.6"/>
<circle cx="80.5" cy="109.3" r=".49"/>
</g>
<circle cx="80.5" cy="81.4" r=".49" fill="#009292"/>
<circle cx="80.5" cy="81.4" r=".49" fill="none" stroke="#009292" stroke-width=".21"/>
<circle cx="80.5" cy="89" r=".49" fill="#009292"/>
<g fill="none" stroke="#009292" stroke-width=".21">
<path d="M78 152.4h7.6M80.5 142.3v10.1M80.5 144.8h2.6"/>
<circle cx="80.5" cy="89" r=".49"/>
</g>
<circle cx="80.5" cy="144.9" r=".49" fill="#009292"/>
<circle cx="80.5" cy="144.9" r=".49" fill="none" stroke="#009292" stroke-width=".21"/>
<circle cx="80.5" cy="152.5" r=".49" fill="#009292"/>
<g fill="none" stroke="#009292" stroke-width=".21">
<path d="M67.9 88.9h-7.7v63.5h7.7M60.2 109.3h7.7M60.2 129.6h7.7"/>
<circle cx="80.5" cy="152.5" r=".49"/>
</g>
<circle cx="60.3" cy="109.3" r=".49" fill="#009292"/>
<circle cx="60.3" cy="109.3" r=".49" fill="none" stroke="#009292" stroke-width=".21"/>
<circle cx="60.3" cy="129.6" r=".49" fill="#009292"/>
<g fill="none" stroke="#009292" stroke-width=".21">
<path d="M60.2 152.4v33.1"/>
<circle cx="60.3" cy="129.6" r=".49"/>
</g>
<circle cx="60.3" cy="152.5" r=".49" fill="#009292"/>
<g fill="none" stroke="#009292" stroke-width=".21">
<path d="M75.4 53.4h-15.2v35.5M60.2 185.5h17.8"/>
<circle cx="60.3" cy="152.5" r=".49"/>
</g>
<circle cx="60.3" cy="89" r=".49" fill="#009292"/>
<g fill="none" stroke="#009292" stroke-width=".21">
<path d="M126.2 139.7h12.7M136.4 139.7v5.1h-2.5"/>
<circle cx="60.3" cy="89" r=".49"/>
</g>
<circle cx="136.4" cy="139.8" r=".49" fill="#009292"/>
<g fill="none" stroke="#009292" stroke-width=".21">
<path d="M126.2 116.9h12.7M136.4 116.9v5.1h-2.5"/>
<circle cx="136.4" cy="139.8" r=".49"/>
</g>
<circle cx="136.4" cy="116.9" r=".49" fill="#009292"/>
<g fill="none" stroke="#009292" stroke-width=".21">
<path d="M126.2 96.6h12.7M136.4 96.6v5h-2.5"/>
<circle cx="136.4" cy="116.9" r=".49"/>
</g>
<circle cx="136.4" cy="96.6" r=".49" fill="#009292"/>
<g fill="none" stroke="#009292" stroke-width=".21">
<path d="M126.2 76.2h12.7M136.4 76.2v5.1h-2.5"/>
<circle cx="136.4" cy="96.6" r=".49"/>
</g>
<circle cx="136.4" cy="76.3" r=".49" fill="#009292"/>
<g fill="none" stroke="#009292" stroke-width=".21">
<path d="M72.9 73.7h-2.5v63.5M70.4 94h2.5M70.4 114.3h2.5M67.9 137.2h5M164.3 177.8h2.5M100.8 208.3h2.6M166.8 205.7h2.6M154.2 246.4h2.5"/>
<circle cx="136.4" cy="76.3" r=".49"/>
</g>
<circle cx="70.4" cy="137.2" r=".49" fill="#009292"/>
<circle cx="70.4" cy="137.2" r=".49" fill="none" stroke="#009292" stroke-width=".21"/>
<circle cx="70.4" cy="114.4" r=".49" fill="#009292"/>
<circle cx="70.4" cy="114.4" r=".49" fill="none" stroke="#009292" stroke-width=".21"/>
<circle cx="70.4" cy="94.1" r=".49" fill="#009292"/>
<g fill="none" stroke="#009292" stroke-width=".21">
<path d="M131.3 177.8h2.6M138.9 182.9v63.5h5.1M159.2 182.9v5.1h-20.3M39.9 208.3h2.6M138.9 205.7h17.8M146.6 226.1h2.5"/>
<circle cx="70.4" cy="94.1" r=".49"/>
</g>
<circle cx="139" cy="188" r=".49" fill="#009292"/>
<circle cx="139" cy="188" r=".49" fill="none" stroke="#009292" stroke-width=".21"/>
<circle cx="139" cy="205.8" r=".49" fill="#009292"/>
<g fill="none" stroke="#009292" stroke-width=".21">
<path d="M111 40.7v132.1M83.1 73.7h27.9M111 76.2h5.1M83.1 94h27.9M90.7 81.3h20.3M111 96.6h5.1M83.1 114.3h27.9M90.7 101.6h20.3M111 116.9h5.1M83.1 137.2h27.9M90.7 122h20.3M111 139.7h5.1"/>
<path d="M90.7 144.8h20.3"/>
<circle cx="139" cy="205.8" r=".49"/>
</g>
<circle cx="111" cy="144.9" r=".49" fill="#009292"/>
<circle cx="111" cy="144.9" r=".49" fill="none" stroke="#009292" stroke-width=".21"/>
<circle cx="111" cy="139.8" r=".49" fill="#009292"/>
<circle cx="111" cy="139.8" r=".49" fill="none" stroke="#009292" stroke-width=".21"/>
<circle cx="111" cy="137.2" r=".49" fill="#009292"/>
<circle cx="111" cy="137.2" r=".49" fill="none" stroke="#009292" stroke-width=".21"/>
<circle cx="111" cy="122" r=".49" fill="#009292"/>
<circle cx="111" cy="122" r=".49" fill="none" stroke="#009292" stroke-width=".21"/>
<circle cx="111" cy="116.9" r=".49" fill="#009292"/>
<circle cx="111" cy="116.9" r=".49" fill="none" stroke="#009292" stroke-width=".21"/>
<circle cx="111" cy="114.4" r=".49" fill="#009292"/>
<circle cx="111" cy="114.4" r=".49" fill="none" stroke="#009292" stroke-width=".21"/>
<circle cx="111" cy="101.7" r=".49" fill="#009292"/>
<circle cx="111" cy="101.7" r=".49" fill="none" stroke="#009292" stroke-width=".21"/>
<circle cx="111" cy="96.6" r=".49" fill="#009292"/>
<circle cx="111" cy="96.6" r=".49" fill="none" stroke="#009292" stroke-width=".21"/>
<circle cx="111" cy="94.1" r=".49" fill="#009292"/>
<circle cx="111" cy="94.1" r=".49" fill="none" stroke="#009292" stroke-width=".21"/>
<circle cx="111" cy="81.4" r=".49" fill="#009292"/>
<circle cx="111" cy="81.4" r=".49" fill="none" stroke="#009292" stroke-width=".21"/>
<circle cx="111" cy="76.3" r=".49" fill="#009292"/>
<circle cx="111" cy="76.3" r=".49" fill="none" stroke="#009292" stroke-width=".21"/>
<circle cx="111" cy="73.7" r=".49" fill="#009292"/>
<g fill="none" stroke="#009292" stroke-width=".21">
<path d="M85.6 53.4h25.4"/>
<circle cx="111" cy="73.7" r=".49"/>
</g>
<circle cx="111" cy="53.4" r=".49" fill="#009292"/>
<g fill="none" stroke="#009292" stroke-width=".21">
<path d="M83.1 45.8h27.9"/>
<circle cx="111" cy="53.4" r=".49"/>
</g>
<circle cx="111" cy="45.8" r=".49" fill="#009292"/>
<g fill="none" stroke="#009292" stroke-width=".21">
<path d="M95.8 88.9h2.5v83.9h2.5M95.8 152.4h2.5"/>
<circle cx="111" cy="45.8" r=".49"/>
</g>
<circle cx="98.3" cy="152.5" r=".49" fill="#009292"/>
<g fill="none" stroke="#009292" stroke-width=".21">
<path d="M95.8 129.6h2.5"/>
<circle cx="98.3" cy="152.5" r=".49"/>
</g>
<circle cx="98.3" cy="129.6" r=".49" fill="#009292"/>
<g fill="none" stroke="#009292" stroke-width=".21">
<path d="M95.8 109.3h2.5"/>
<circle cx="98.3" cy="129.6" r=".49"/>
</g>
<circle cx="98.3" cy="109.3" r=".49" fill="#009292"/>
<g fill="none" stroke="#009292" stroke-width=".21">
<path d="M105.9 177.8v17.8h-25.4M88.1 185.5h17.8"/>
<circle cx="98.3" cy="109.3" r=".49"/>
</g>
<circle cx="105.9" cy="185.5" r=".49" fill="#009292"/>
<circle cx="105.9" cy="185.5" r=".49" fill="none" stroke="#009292" stroke-width=".21"/>
<text font-size="7.2" fill="#f57c10" x="184.6" y="129.6" transform="rotate(-90 184.6 129.6)">Motor Output B</text>
<g font-size="3.7" fill="#f57c10">
<text x="44.9" y="29.9" transform="rotate(-90 44.9 29.9)">A</text>
<text x="87.7" y="29.9" transform="rotate(-90 87.7 29.9)">B</text>
<text x="130.6" y="30" transform="rotate(-90 130.6 30)">C</text>
<text x="173.4" y="30" transform="rotate(-90 173.4 30)">D</text>
<text x="21.5" y="52.6" transform="rotate(-90 21.5 52.6)">6</text>
<text x="196.7" y="52.6" transform="rotate(-90 196.7 52.6)">6</text>
<text x="21.5" y="94.7" transform="rotate(-90 21.5 94.7)">5</text>
<text x="196.7" y="94.7" transform="rotate(-90 196.7 94.7)">5</text>
<text x="21.5" y="136.8" transform="rotate(-90 21.5 136.8)">4</text>
<text x="196.7" y="136.8" transform="rotate(-90 196.7 136.8)">4</text>
<text x="21.5" y="178.9" transform="rotate(-90 21.5 178.9)">3</text>
<text x="196.7" y="178.9" transform="rotate(-90 196.7 178.9)">3</text>
<text x="21.5" y="221.1" transform="rotate(-90 21.5 221.1)">2</text>
<text x="196.7" y="221.1" transform="rotate(-90 196.7 221.1)">2</text>
<text x="21.5" y="263.2" transform="rotate(-90 21.5 263.2)">1</text>
<text x="196.7" y="263.2" transform="rotate(-90 196.7 263.2)">1</text>
<text x="44.9" y="286.3" transform="rotate(-90 44.9 286.3)">A</text>
<text x="87.7" y="286.3" transform="rotate(-90 87.7 286.3)">B</text>
<text x="130.6" y="286.4" transform="rotate(-90 130.6 286.4)">C</text>
<text x="173.4" y="286.4" transform="rotate(-90 173.4 286.4)">D</text>
</g>
<g font-size="2.5" fill="#757575">
<text x="111" y="33.1" transform="rotate(-90 111 33.1)">MOTOR(BLUE)</text>
<text x="77.3" y="44.7" transform="rotate(-90 77.3 44.7)">E2</text>
<text x="82.2" y="44.7" transform="rotate(-90 82.2 44.7)">100uF</text>
<text x="82.5" y="49.2" transform="rotate(-180 82.5 49.2)">10k</text>
<text x="82.8" y="55.3" transform="rotate(-180 82.8 55.3)">R49</text>
<text x="76.7" y="69.9" transform="rotate(-90 76.7 69.9)">Q33</text>
<text x="79.2" y="69.9" transform="rotate(-90 79.2 69.9)">IRFB4115</text>
<text x="119.9" y="72.4" transform="rotate(-90 119.9 72.4)">Q34</text>
<text x="122.4" y="72.4" transform="rotate(-90 122.4 72.4)">IRFB4115</text>
<text x="90.7" y="83.9" transform="rotate(-90 90.7 83.9)">CB24</text>
<text x="134.5" y="82.8" transform="rotate(-180 134.5 82.8)">RB20</text>
<text x="143.5" y="79" transform="rotate(-90 143.5 79)">GND</text>
<text x="76.8" y="85.3" transform="rotate(-180 76.8 85.3)">RBF24</text>
<text x="92.8" y="84.8" transform="rotate(-180 92.8 84.8)">100</text>
<text x="128" y="85" transform="rotate(-90 128 85)">CB20</text>
<text x="133.4" y="88.8" transform="rotate(-180 133.4 88.8)">100</text>
<text x="135.2" y="87.8" transform="rotate(-180 135.2 87.8)">RBF20</text>
<text x="74.3" y="91.4" transform="rotate(-180 74.3 91.4)">10</text>
<text x="76.7" y="90.2" transform="rotate(-90 76.7 90.2)">Q32</text>
<text x="79.2" y="90.2" transform="rotate(-90 79.2 90.2)">IRFB4115</text>
<text x="93.8" y="90.8" transform="rotate(-180 93.8 90.8)">RB24</text>
<text x="119.9" y="92.8" transform="rotate(-90 119.9 92.8)">Q29</text>
<text x="122.4" y="92.8" transform="rotate(-90 122.4 92.8)">IRFB4115</text>
<text x="132.7" y="93.9" transform="rotate(-180 132.7 93.9)">10</text>
<text x="143.5" y="99.4" transform="rotate(-90 143.5 99.4)">GND</text>
<text x="76.8" y="105.6" transform="rotate(-180 76.8 105.6)">RBF23</text>
<text x="90.7" y="104.2" transform="rotate(-90 90.7 104.2)">CB23</text>
<text x="92.8" y="105.1" transform="rotate(-180 92.8 105.1)">100</text>
<text x="128" y="105.4" transform="rotate(-90 128 105.4)">CB19</text>
<text x="134.5" y="103.1" transform="rotate(-180 134.5 103.1)">RB19</text>
<text x="74.3" y="111.7" transform="rotate(-180 74.3 111.7)">10</text>
<text x="76.7" y="110.5" transform="rotate(-90 76.7 110.5)">Q31</text>
<text x="79.2" y="110.5" transform="rotate(-90 79.2 110.5)">IRFB4115</text>
<text x="93.8" y="111.1" transform="rotate(-180 93.8 111.1)">RB23</text>
<text x="119.9" y="113.1" transform="rotate(-90 119.9 113.1)">Q28</text>
<text x="122.4" y="113.1" transform="rotate(-90 122.4 113.1)">IRFB4115</text>
<text x="133.4" y="109.1" transform="rotate(-180 133.4 109.1)">100</text>
<text x="135.2" y="108.2" transform="rotate(-180 135.2 108.2)">RBF19</text>
<text x="132.7" y="114.2" transform="rotate(-180 132.7 114.2)">10</text>
<text x="143.5" y="119.7" transform="rotate(-90 143.5 119.7)">GND</text>
<text x="76.8" y="125.9" transform="rotate(-180 76.8 125.9)">RBF22</text>
<text x="90.7" y="124.5" transform="rotate(-90 90.7 124.5)">CB22</text>
<text x="92.8" y="125.4" transform="rotate(-180 92.8 125.4)">100</text>
<text x="128" y="125.7" transform="rotate(-90 128 125.7)">CB17</text>
<text x="134.5" y="123.4" transform="rotate(-180 134.5 123.4)">RB18</text>
<text x="74.3" y="132" transform="rotate(-180 74.3 132)">10</text>
<text x="93.8" y="131.4" transform="rotate(-180 93.8 131.4)">RB22</text>
<text x="133.4" y="129.5" transform="rotate(-180 133.4 129.5)">100</text>
<text x="135.2" y="128.5" transform="rotate(-180 135.2 128.5)">RBF18</text>
<text x="76.7" y="133.4" transform="rotate(-90 76.7 133.4)">Q30</text>
<text x="79.2" y="133.4" transform="rotate(-90 79.2 133.4)">IRFB4115</text>
<text x="119.9" y="135.9" transform="rotate(-90 119.9 135.9)">Q25</text>
<text x="122.4" y="135.9" transform="rotate(-90 122.4 135.9)">IRFB4115</text>
<text x="132.7" y="134.5" transform="rotate(-180 132.7 134.5)">10</text>
<text x="64.7" y="140.1" transform="rotate(-90 64.7 140.1)">+72V</text>
<text x="143.5" y="142.5" transform="rotate(-90 143.5 142.5)">GND</text>
<text x="76.8" y="148.8" transform="rotate(-180 76.8 148.8)">RBF21</text>
<text x="90.7" y="147.4" transform="rotate(-90 90.7 147.4)">CB21</text>
<text x="92.8" y="148.3" transform="rotate(-180 92.8 148.3)">100</text>
<text x="128" y="148.5" transform="rotate(-90 128 148.5)">CB18</text>
<text x="134.5" y="146.2" transform="rotate(-180 134.5 146.2)">RB17</text>
<text x="74.3" y="154.9" transform="rotate(-180 74.3 154.9)">10</text>
<text x="93.8" y="154.3" transform="rotate(-180 93.8 154.3)">RB21</text>
<text x="133.4" y="152.3" transform="rotate(-180 133.4 152.3)">100</text>
<text x="135.2" y="151.3" transform="rotate(-180 135.2 151.3)">RBF17</text>
<text x="132.7" y="157.4" transform="rotate(-180 132.7 157.4)">10</text>
<text x="104.6" y="171.5" transform="rotate(-90 104.6 171.5)">Q42</text>
<text x="107.2" y="171.5" transform="rotate(-90 107.2 171.5)">PNP</text>
<text x="87" y="179.5" transform="rotate(-180 87 179.5)">DIODE</text>
<text x="135.9" y="177.3" transform="rotate(-90 135.9 177.3)">Q35</text>
<text x="138.5" y="177.3" transform="rotate(-90 138.5 177.3)">Y1?</text>
<text x="157.9" y="176.6" transform="rotate(-90 157.9 176.6)">Q38</text>
<text x="160.5" y="176.6" transform="rotate(-90 160.5 176.6)">PNP</text>
<text x="128.3" y="180.2" transform="rotate(-90 128.3 180.2)">+V?</text>
<text x="171.4" y="180.6" transform="rotate(-90 171.4 180.6)">GND</text>
<text x="84.6" y="189.7" transform="rotate(-180 84.6 189.7)">D7</text>
<text x="74.2" y="194.4" transform="rotate(-90 74.2 194.4)">Q41</text>
<text x="76.7" y="194.4" transform="rotate(-90 76.7 194.4)">PNP</text>
<text x="49.1" y="202.4" transform="rotate(-180 49.1 202.4)">D6</text>
<text x="67.6" y="204.6" transform="rotate(-180 67.6 204.6)">R48</text>
<text x="98" y="204.6" transform="rotate(-180 98 204.6)">R47</text>
<text x="158.8" y="205.2" transform="rotate(-90 158.8 205.2)">Q36</text>
<text x="161.3" y="205.2" transform="rotate(-90 161.3 205.2)">NPN</text>
<text x="174" y="208.6" transform="rotate(-90 174 208.6)">GND</text>
<text x="36.9" y="210.7" transform="rotate(-90 36.9 210.7)">+V?</text>
<text x="51.5" y="212.5" transform="rotate(-180 51.5 212.5)">DIODE</text>
<text x="67.4" y="210.7" transform="rotate(-180 67.4 210.7)">510</text>
<text x="80.1" y="215.4" transform="rotate(-90 80.1 215.4)">Q39</text>
<text x="82.6" y="215.4" transform="rotate(-90 82.6 215.4)">NPN</text>
<text x="97.8" y="210.7" transform="rotate(-180 97.8 210.7)">10k</text>
<text x="108" y="211.1" transform="rotate(-90 108 211.1)">GND</text>
<text x="159.3" y="220.5" transform="rotate(-90 159.3 220.5)">22k</text>
<text x="165.4" y="220.7" transform="rotate(-90 165.4 220.7)">R43</text>
<text x="80.6" y="223" transform="rotate(-90 80.6 223)">22k</text>
<text x="86.7" y="223.3" transform="rotate(-90 86.7 223.3)">R46</text>
<text x="156.5" y="222.4" transform="rotate(-180 156.5 222.4)">R44</text>
<text x="143.5" y="228.4" transform="rotate(-90 143.5 228.4)">+V?</text>
<text x="156.9" y="228.5" transform="rotate(-180 156.9 228.5)">200k</text>
<text x="162.6" y="234.9" transform="rotate(-90 162.6 234.9)">PB2</text>
<text x="161.3" y="249.2" transform="rotate(-90 161.3 249.2)">GND</text>
<text x="146.1" y="253.5" transform="rotate(-90 146.1 253.5)">Q37</text>
<text x="148.6" y="253.5" transform="rotate(-90 148.6 253.5)">NPN</text>
<text x="146.7" y="261.1" transform="rotate(-90 146.7 261.1)">22k</text>
<text x="152.7" y="261.4" transform="rotate(-90 152.7 261.4)">R45</text>
<text x="83.9" y="278.2" transform="rotate(-90 83.9 278.2)">PC3</text>
</g>
</svg>
